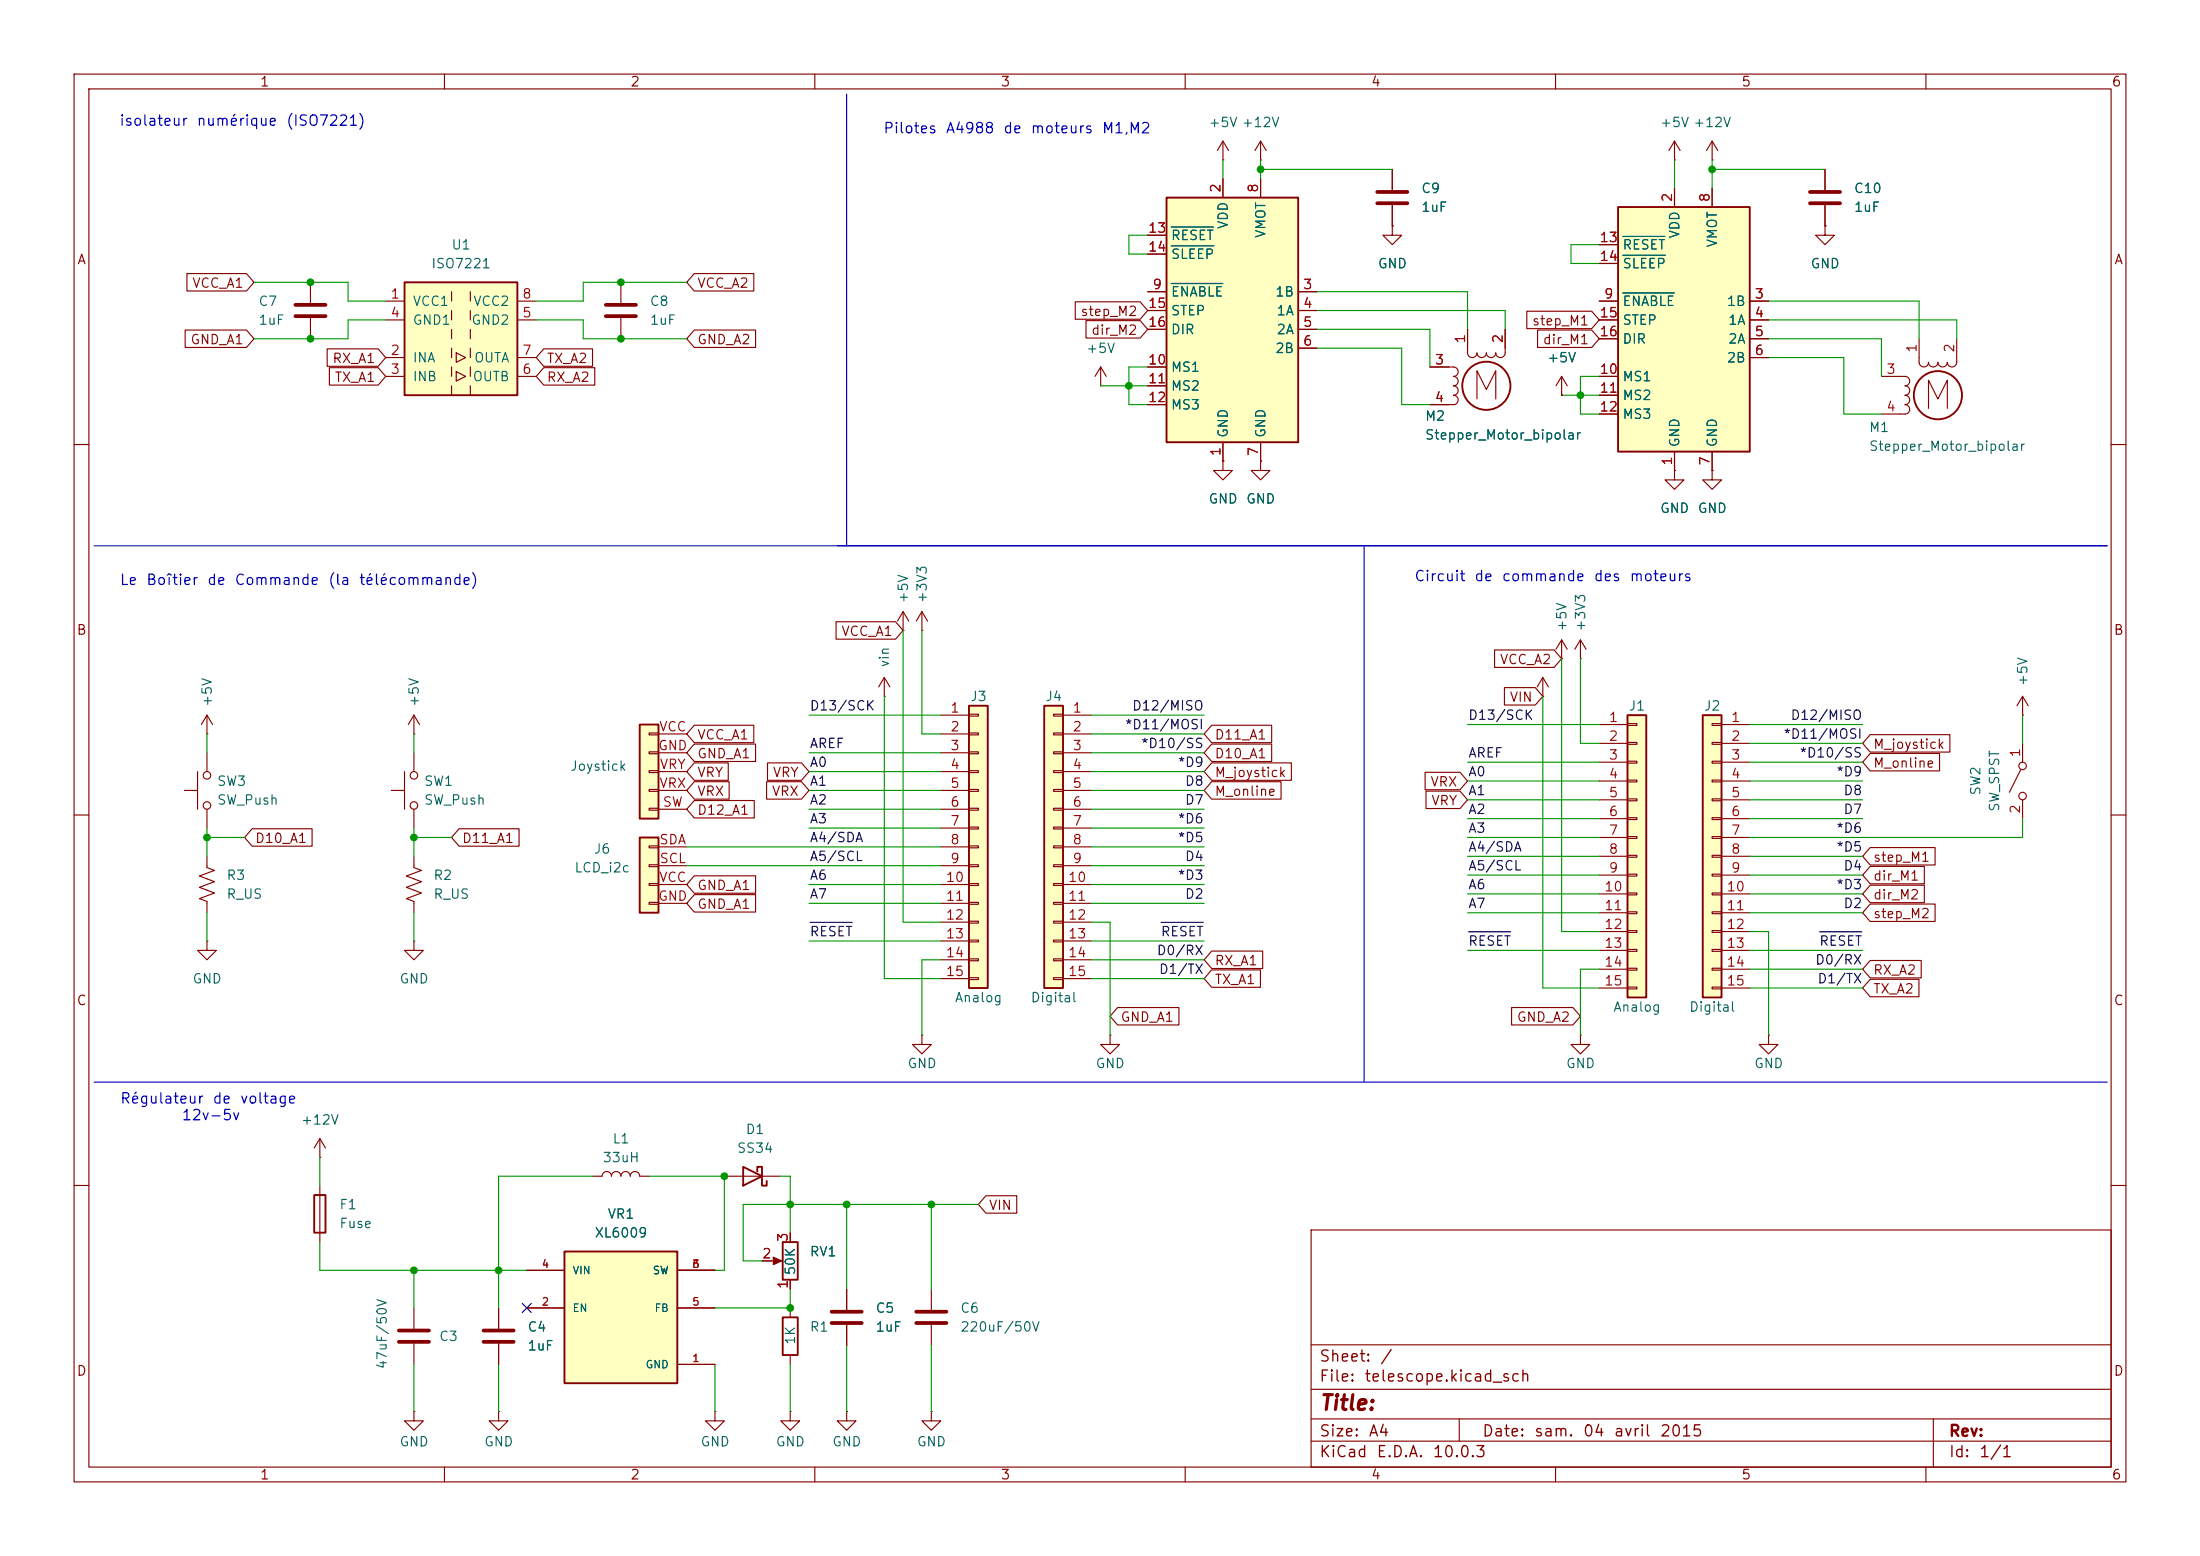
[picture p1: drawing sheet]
<svg xmlns="http://www.w3.org/2000/svg" width="297mm" height="210mm" viewBox="0 0 297 210" stroke-linecap="round" stroke-linejoin="round" font-family="sans-serif">
<g fill="none" stroke="#840000" stroke-width=".15">
<path d="M10 10h277v190h-277zM12 12h273v186h-273zM60 10v2M110 10v2M160 10v2M170.2 19.1l-.8 1.2M170.2 19.1l.7 1.2M170.2 19.1v2.5M210 10v2M260 10v2M170.2 21.6h.1M193 49.5h3.2a.64 .64 0 0 1 .7 .7 .64 .64 0 0 1-.7 .6 .63 .63 0 0 1 .7 .6 .63 .63 0 0 1-.7 .7 .63 .63 0 0 1 .7 .6 .63 .63 0 0 1-.7 .6"/>
<path d="M196.2 53.3a.64 .64 0 0 1 .7 .7 .64 .64 0 0 1-.7 .6h-3.2M198.1 44.5v3.1a.64 .64 0 0 0 .7 .7 .64 .64 0 0 0 .6-.7 .64 .64 0 0 0 .6 .7 .64 .64 0 0 0 .7-.7 .64 .64 0 0 0 .6 .7 .64 .64 0 0 0 .6-.7 .64 .64 0 0 0 .7 .7 .64 .64 0 0 0 .6-.7v-3.1M199.4 53.8v-3.8l1.3 2.6 1.2-2.6v3.8M10 60h2M285 60h2M10 110h2M55.9 115.6v1.5l1 .4-2 .7 2 .8-2 .8 2 .7-2 .8 1 .4v1.5M285 110h2M55.9 127v1.3h1.2l-1.2 1.2-1.3-1.2h1.3M55.9 127h.1M10 160h2M177 166h108v32h-108z"/>
<path d="M285 160h2M60 198v2M110 198v2M160 198v2M177 194.5h108M177 191.5h108M177 187.5h108M177 181.5h108M197 191.5v3M210 198v2M260 198v2M261 191.5v6.5"/>
</g>
<circle cx="200.7" cy="52.1" r="3.3" fill="none" stroke="#840000" stroke-width=".25"/>
<path d="M54.6 38.1h15.2v15.2h-15.2z" fill="#ffffc2"/>
<path d="M54.6 38.1h15.2v15.2h-15.2z" fill="none" stroke="#840000" stroke-width=".25"/>
<g fill="none" stroke="#840000" stroke-width=".15">
<path d="M41.9 38.1v2.8M61 39.4v1.2M63.5 39.4v1.2M83.8 38.1v2.8M41.9 42.9v2.8M52.1 40.6h2.5M52.1 48.3h2.5M52.1 50.8h2.5M52.1 43.2h2.5M61 41.9v1.3M61 44.5v1.2M61 47v1.3"/>
<path d="M61 49.5v1.3M61 52.1v1.2M61.6 47.6l1.3 .7-1.3 .6zM61.6 50.2l1.3 .6-1.3 .6zM63.5 41.9v1.3M63.5 44.5v1.2M63.5 47v1.3M63.5 49.5v1.3M63.5 52.1v1.2M69.8 40.6h2.6M69.8 48.3h2.6M69.8 50.8h2.6"/>
<path d="M69.8 43.2h2.6M83.8 42.9v2.8M148.6 52.1h.1M148.6 49.5l-.8 1.3M148.6 49.5l.8 1.3M148.6 49.5v2.6M165.1 62.2v1.3h1.3l-1.3 1.3-1.3-1.3h1.3M165.1 62.2h.1M170.2 62.2v1.3h1.2l-1.2 1.3-1.3-1.3h1.3M170.2 62.2h.1"/>
</g>
<path d="M39.9 41.1h4M39.9 42.7h4M81.8 41.1h4.1M81.8 42.7h4.1" fill="none" stroke="#840000" stroke-width=".51"/>
<path d="M86.4 97.8h2.5v12.7h-2.5z" fill="#ffffc2"/>
<path d="M86.4 97.8h2.5v12.7h-2.5z" fill="none" stroke="#840000" stroke-width=".25"/>
<path d="M87.6 98.9h1.3v.3h-1.3zM88.9 99.1h3.8M87.6 101.5h1.3v.2h-1.3zM87.6 104h1.3v.3h-1.3zM87.6 106.6h1.3v.2h-1.3zM87.6 109.1h1.3v.2h-1.3zM88.9 101.6h3.8M88.9 109.2h3.8M88.9 106.7h3.8M88.9 104.1h3.8" fill="none" stroke="#840000" stroke-width=".15"/>
<path d="M157.5 26.7h17.8v33h-17.8z" fill="#ffffc2"/>
<path d="M157.5 26.7h17.8v33h-17.8z" fill="none" stroke="#840000" stroke-width=".25"/>
<g fill="none" stroke="#840000" stroke-width=".15">
<path d="M154.9 39.4h2.6M154.9 31.8h2.6M154.9 34.3h2.6M165.1 24.1v2.6M170.2 24.1v2.6M175.3 39.4h2.5M154.9 41.9h2.6M154.9 44.5h2.6M154.9 49.5h2.6M154.9 52.1h2.6M154.9 54.6h2.6M165.1 59.7v2.5"/>
<path d="M170.2 59.7v2.5M175.3 41.9h2.5M175.3 44.5h2.5M175.3 47h2.5"/>
</g>
<path d="M158.1 38.3h7M158.1 30.6h5.7M158.1 33.2h5.8" fill="none" stroke="#006464" stroke-width=".15"/>
<path d="M86.4 113h2.5v10.2h-2.5z" fill="#ffffc2"/>
<path d="M86.4 113h2.5v10.2h-2.5z" fill="none" stroke="#840000" stroke-width=".25"/>
<path d="M87.6 114.2h1.3v.2h-1.3zM87.6 116.7h1.3v.3h-1.3zM87.6 119.3h1.3v.2h-1.3zM88.9 116.8h3.8M88.9 114.3h3.8M88.9 119.4h3.8M87.6 121.8h1.3v.2h-1.3zM88.9 121.9h3.8" fill="none" stroke="#840000" stroke-width=".15"/>
<path d="M229.9 96.5h2.5v38.1h-2.5z" fill="#ffffc2"/>
<path d="M229.9 96.5h2.5v38.1h-2.5z" fill="none" stroke="#840000" stroke-width=".25"/>
<g fill="none" stroke="#840000" stroke-width=".15">
<path d="M213.4 88.9h.1M213.4 86.4l-.8 1.2M213.4 86.4l.7 1.2M213.4 86.4v2.5M231.1 97.7h1.3v.2h-1.3zM232.4 97.8h3.8M52.8 106.7h1.8M54.6 104.1v5.1M55.9 101.6v2.5M55.9 109.2v2.6M231.1 100.2h1.3v.3h-1.3zM231.1 102.7h1.3v.3h-1.3z"/>
<path d="M231.1 105.3h1.3v.2h-1.3zM231.1 107.8h1.3v.3h-1.3zM231.1 110.4h1.3v.2h-1.3zM231.1 112.9h1.3v.3h-1.3zM231.1 115.4h1.3v.3h-1.3zM231.1 118h1.3v.2h-1.3zM232.4 100.3h3.8M232.4 102.9h3.8M232.4 105.4h3.8M232.4 108h3.8M232.4 110.5h3.8M232.4 113h3.8"/>
<path d="M232.4 115.6h3.8M232.4 118.1h3.8M149.9 139.7v1.3h1.2l-1.2 1.2-1.3-1.2h1.3M149.9 139.7h.1M231.1 120.5h1.3v.3h-1.3zM231.1 123.1h1.3v.2h-1.3zM231.1 125.6h1.3v.3h-1.3zM231.1 128.1h1.3v.3h-1.3zM231.1 130.7h1.3v.2h-1.3zM231.1 133.2h1.3v.3h-1.3zM232.4 120.7h3.8M232.4 123.2h3.8"/>
<path d="M232.4 125.7h3.8M232.4 128.3h3.8M232.4 130.8h3.8M232.4 133.4h3.8"/>
<circle cx="55.9" cy="108.7" r=".51"/>
<circle cx="55.9" cy="104.6" r=".51"/>
</g>
<path d="M141 95.3h2.5v38.1h-2.5z" fill="#ffffc2"/>
<path d="M141 95.3h2.5v38.1h-2.5z" fill="none" stroke="#840000" stroke-width=".25"/>
<g fill="none" stroke="#840000" stroke-width=".15">
<path d="M142.2 96.4h1.3v.2h-1.3zM142.2 98.9h1.3v.3h-1.3zM143.5 96.5h3.8M143.5 99.1h3.8M142.2 101.5h1.3v.2h-1.3zM142.2 104h1.3v.3h-1.3zM142.2 106.6h1.3v.2h-1.3zM142.2 109.1h1.3v.2h-1.3zM142.2 111.6h1.3v.3h-1.3zM142.2 114.2h1.3v.2h-1.3zM142.2 116.7h1.3v.3h-1.3zM142.2 119.3h1.3v.2h-1.3z"/>
<path d="M143.5 101.6h3.8M143.5 104.1h3.8M143.5 106.7h3.8M143.5 109.2h3.8M143.5 111.8h3.8M143.5 114.3h3.8M143.5 116.8h3.8M143.5 119.4h3.8M142.2 121.8h1.3v.2h-1.3zM142.2 124.3h1.3v.3h-1.3zM142.2 126.9h1.3v.2h-1.3zM142.2 129.4h1.3v.3h-1.3z"/>
<path d="M142.2 132h1.3v.2h-1.3zM143.5 121.9h3.8M143.5 124.5h3.8M143.5 127h3.8M143.5 129.5h3.8M143.5 132.1h3.8"/>
</g>
<path d="M130.8 95.3h2.5v38.1h-2.5z" fill="#ffffc2"/>
<path d="M130.8 95.3h2.5v38.1h-2.5zM105.7 167.6h2v5.1h-2zM105.7 177.8h2v5.1h-2z" fill="none" stroke="#840000" stroke-width=".25"/>
<g fill="none" stroke="#840000" stroke-width=".15">
<path d="M119.4 94h.1M119.4 91.4l-.8 1.3M119.4 91.4l.7 1.3M119.4 91.4v2.6M121.9 85.1h.1M121.9 82.6l-.7 1.2M121.9 82.6l.8 1.2M121.9 82.6v2.5M124.5 85.1h.1M124.5 82.6l-.8 1.2M124.5 82.6l.7 1.2M124.5 82.6v2.5"/>
<path d="M127 96.5h3.8M127 99.1h3.8M130.8 96.4h1.3v.2h-1.3zM130.8 98.9h1.3v.3h-1.3zM273 96.5h.1M273 94l-.7 1.3M273 94l.8 1.3M273 94v2.5M24.9 106.7h1.8M26.7 104.1v5.1M27.9 101.6v2.5M27.9 109.2v2.6"/>
<path d="M127 101.6h3.8M127 104.1h3.8M127 106.7h3.8M127 109.2h3.8M127 111.8h3.8M127 114.3h3.8M127 116.8h3.8M127 119.4h3.8M130.8 101.5h1.3v.2h-1.3zM130.8 104h1.3v.3h-1.3zM130.8 106.6h1.3v.2h-1.3zM130.8 109.1h1.3v.2h-1.3z"/>
<path d="M130.8 111.6h1.3v.3h-1.3zM130.8 114.2h1.3v.2h-1.3zM130.8 116.7h1.3v.3h-1.3zM130.8 119.3h1.3v.2h-1.3zM272.8 103.9l-1.5 3M273 100.3v2.6M273 108v2.5M124.5 139.7v1.3h1.2l-1.2 1.2-1.3-1.2h1.3M124.5 139.7h.1M127 121.9h3.8M127 124.5h3.8M127 127h3.8"/>
<path d="M127 129.5h3.8M127 132.1h3.8M130.8 121.8h1.3v.2h-1.3zM130.8 124.3h1.3v.3h-1.3zM130.8 126.9h1.3v.2h-1.3zM130.8 129.4h1.3v.3h-1.3zM130.8 132h1.3v.2h-1.3zM213.4 139.7v1.3h1.2l-1.2 1.2-1.3-1.2h1.3M213.4 139.7h.1M102.9 170.2h2.3M106.7 166.4v1.2M106.7 172.7v1.3"/>
<path d="M106.7 176.5v1.3M114.3 174v2.8M114.3 178.8v2.8M125.7 174v2.8M125.7 178.8v2.8M106.7 182.9v1.3M114.3 190.5v1.3h1.3l-1.3 1.2-1.3-1.2h1.3M114.3 190.5h.1M125.7 190.5v1.3h1.3l-1.3 1.2-1.2-1.2h1.2M125.7 190.5h.1"/>
<circle cx="27.9" cy="108.7" r=".51"/>
<circle cx="27.9" cy="104.6" r=".51"/>
<circle cx="273" cy="103.4" r=".51"/>
<circle cx="273" cy="107.4" r=".51"/>
</g>
<path d="M104.4 169.7l1.1 .5-1.1 .5z" fill="#840000" stroke="#840000" stroke-width=".15"/>
<path d="M112.3 177h4M112.3 178.6h4M123.7 177h4.1M123.7 178.6h4.1" fill="none" stroke="#840000" stroke-width=".51"/>
<path d="M219.7 96.5h2.5v38.1h-2.5z" fill="#ffffc2"/>
<path d="M219.7 96.5h2.5v38.1h-2.5zM42.4 161.3h1.5v5.1h-1.5z" fill="none" stroke="#840000" stroke-width=".25"/>
<g fill="none" stroke="#840000" stroke-width=".15">
<path d="M210.8 53.3h.1M210.8 50.8v2.5M210.8 50.8l-.7 1.3M210.8 50.8l.8 1.3M226.1 63.5v1.3h1.2l-1.2 1.2-1.3-1.2h1.3M226.1 63.5h.1M231.1 63.5v1.3h1.3l-1.3 1.2-1.2-1.2h1.2M231.1 63.5h.1M208.3 94h.1M208.3 91.4l-.8 1.3M208.3 91.4l.7 1.3M208.3 91.4v2.6"/>
<path d="M210.8 88.9h.1M210.8 86.4l-.7 1.2M210.8 86.4l.8 1.2M210.8 86.4v2.5M215.9 97.8h3.8M219.7 97.7h1.3v.2h-1.3zM215.9 100.3h3.8M215.9 102.9h3.8M215.9 105.4h3.8M215.9 108h3.8M215.9 110.5h3.8M215.9 113h3.8"/>
<path d="M215.9 115.6h3.8M215.9 118.1h3.8M219.7 100.2h1.3v.3h-1.3zM219.7 102.7h1.3v.3h-1.3zM219.7 105.3h1.3v.2h-1.3zM219.7 107.8h1.3v.3h-1.3zM219.7 110.4h1.3v.2h-1.3zM219.7 112.9h1.3v.3h-1.3zM219.7 115.4h1.3v.3h-1.3zM219.7 118h1.3v.2h-1.3zM215.9 120.7h3.8M215.9 123.2h3.8"/>
<path d="M215.9 125.7h3.8M215.9 128.3h3.8M215.9 130.8h3.8M215.9 133.4h3.8M219.7 120.5h1.3v.3h-1.3zM219.7 123.1h1.3v.2h-1.3zM219.7 125.6h1.3v.3h-1.3zM219.7 128.1h1.3v.3h-1.3zM219.7 130.7h1.3v.2h-1.3zM219.7 133.2h1.3v.3h-1.3zM43.2 156.2h.1M43.2 153.7v2.5"/>
<path d="M43.2 153.7l-.8 1.2M43.2 153.7l.7 1.2M80 158.8h1.3a.64 .64 0 0 1 .6-.7 .64 .64 0 0 1 .6 .7 .64 .64 0 0 1 .7-.7 .64 .64 0 0 1 .6 .7 .64 .64 0 0 1 .7-.7 .64 .64 0 0 1 .6 .7 .64 .64 0 0 1 .6-.7 .64 .64 0 0 1 .7 .7h1.2M43.2 160v7.6M106.7 190.5v1.3h1.2l-1.2 1.2-1.3-1.2h1.3M106.7 190.5h.1"/>
</g>
<path d="M76.2 168.9h15.2v17.8h-15.2z" fill="#ffffc2"/>
<g fill="none" stroke="#840000" stroke-width=".25">
<path d="M100.3 157.5l2.6 1.3-2.6 1.2zM102.2 158.1v-.6h.7v2.5h.6v-.6M76.2 168.9h15.2v17.8h-15.2z"/>
<circle cx="261.6" cy="53.3" r="3.3"/>
</g>
<g fill="none" stroke="#840000" stroke-width=".15">
<path d="M226.1 19.1l-.8 1.2M226.1 19.1l.7 1.2M226.1 19.1v2.5M231.1 19.1l-.7 1.2M231.1 19.1l.8 1.2M231.1 19.1v2.5M188 30.5v1.3h1.2l-1.2 1.2-1.3-1.2h1.3M188 30.5h.1M188 22.9v2.8M188 27.7v2.8M226.1 21.6h.1M231.1 21.6h.1"/>
<path d="M246.4 30.5v1.3h1.2l-1.2 1.2-1.3-1.2h1.3M246.4 30.5h.1M246.4 22.9v2.8M246.4 27.7v2.8M254 50.8h3.2a.64 .64 0 0 1 .6 .6 .64 .64 0 0 1-.6 .7 .63 .63 0 0 1 .6 .6 .63 .63 0 0 1-.6 .6M257.2 53.3a.64 .64 0 0 1 .6 .7 .64 .64 0 0 1-.6 .6 .63 .63 0 0 1 .6 .7 .63 .63 0 0 1-.6 .6h-3.2M259.1 45.7v3.2a.64 .64 0 0 0 .6 .6 .64 .64 0 0 0 .6-.6 .64 .64 0 0 0 .7 .6 .64 .64 0 0 0 .6-.6 .64 .64 0 0 0 .7 .6 .64 .64 0 0 0 .6-.6 .64 .64 0 0 0 .6 .6 .64 .64 0 0 0 .7-.6v-3.2M260.3 55.1v-3.8l1.3 2.5 1.3-2.5v3.8M238.8 139.7v1.3h1.2l-1.2 1.2-1.3-1.2h1.3M238.8 139.7h.1M97.8 158.8h7.6M55.9 176.5v2.8"/>
<path d="M67.3 176.5v2.8M71.1 176.5h5.1M71.1 171.5h5.1M91.4 176.5h5.1M91.4 171.5h5.1M55.9 190.5v1.3h1.2l-1.2 1.2-1.3-1.2h1.3M55.9 190.5h.1M55.9 181.4v2.8M67.3 190.5v1.3h1.3l-1.3 1.2-1.3-1.2h1.3M67.3 190.5h.1M67.3 181.4v2.8M91.4 184.2h5.1"/>
<path d="M96.5 190.5v1.3h1.3l-1.3 1.2-1.3-1.2h1.3M96.5 190.5h.1"/>
</g>
<path d="M185.9 25.9h4.1M185.9 27.4h4.1M244.3 25.9h4.1M244.3 27.4h4.1M53.8 179.6h4.1M65.3 179.6h4M53.8 181.1h4.1M65.3 181.1h4" fill="none" stroke="#840000" stroke-width=".51"/>
<path d="M218.4 27.9h17.8v33.1h-17.8z" fill="#ffffc2"/>
<path d="M218.4 27.9h17.8v33.1h-17.8z" fill="none" stroke="#840000" stroke-width=".25"/>
<g fill="none" stroke="#840000" stroke-width=".15">
<path d="M165.1 19.1l-.8 1.2M165.1 19.1l.8 1.2M165.1 19.1v2.5M25.2 36.9h8.1l1 1.2-1 1.2h-8.1zM93.7 36.9h8.1v2.4h-8.1l-1-1.2zM154.9 39.4h2.6M154.9 31.8h2.6M154.9 34.3h2.6M165.1 21.6h.1M165.1 24.1v2.6M170.2 24.1v2.6M175.3 39.4h2.5"/>
<path d="M188 30.5h.1M188 22.9v2.8M188 27.7v2.8M215.9 33h2.5M215.9 35.6h2.5M226.1 25.4v2.5M231.1 25.4v2.5M246.4 30.5h.1M246.4 22.9v2.8M246.4 27.7v2.8M25 44.5h8.3l1 1.2-1 1.2h-8.3zM44.2 47.1h6.9l1 1.2-1 1.1h-6.9z"/>
<path d="M44.5 49.6h6.6l1 1.2-1 1.2h-6.6zM73.4 47.1h6.6v2.3h-6.6l-1-1.1zM73.4 49.6h6.9v2.4h-6.9l-1-1.2zM93.7 44.5h8.3v2.4h-8.3l-1-1.2zM145.2 40.7h8.7l1 1.2-1 1.2h-8.7zM146.6 43.3h7.3l1 1.2-1 1.1h-7.3zM154.9 49.5h2.6M154.9 54.6h2.6M154.9 41.9h2.6M154.9 44.5h2.6M154.9 52.1h2.6M165.1 59.7v2.5"/>
<path d="M170.2 59.7v2.5M175.3 41.9h2.5M175.3 44.5h2.5M175.3 47h2.5M193 49.5h2.6M193 54.6h2.6M198.1 44.5v2.5M203.2 44.5v2.5M206.1 42h8.8l1 1.2-1 1.2h-8.8zM207.6 44.5h7.3l1 1.2-1 1.2h-7.3zM210.8 53.3h.1M215.9 40.6h2.5"/>
<path d="M215.9 43.2h2.5M215.9 45.7h2.5M215.9 50.8h2.5M215.9 53.3h2.5M215.9 55.9h2.5M236.2 40.6h2.6M236.2 43.2h2.6M236.2 45.7h2.6M236.2 48.3h2.6M165.1 62.2h.1M170.2 62.2h.1M226.1 63.5h.1"/>
<path d="M226.1 61v2.5M231.1 63.5h.1M231.1 61v2.5M27.9 99.1h.1M27.9 96.5v2.6M27.9 96.5l-.7 1.3M27.9 96.5l.8 1.3M55.9 99.1h.1M55.9 96.5l-.8 1.3M55.9 96.5l.7 1.3M55.9 96.5v2.6M93.7 97.9h8.1v2.3h-8.1l-1-1.1z"/>
<path d="M112.9 83.9h8l1 1.2-1 1.2h-8zM163.6 97.9h8.1v2.3h-8.1l-1-1.1zM201.8 87.7h8l1 1.2-1 1.2h-8zM203.1 92.8h4.2l1 1.2-1 1.2h-4.2zM252.5 99.2h10.7v2.3h-10.7l-1-1.2zM27.9 115.6v1.5l1.1 .4-2.1 .7 2.1 .8-2.1 .8 2.1 .7-2.1 .8 1 .4v1.5M34 111.9h8.1v2.3h-8.1l-1-1.2zM62 111.9h8.1v2.3h-8.1l-1-1.2zM93.7 105.5h4.7v2.4h-4.7l-1-1.2zM93.7 103h4.6v2.3h-4.6l-1-1.2zM93.7 108h8.1v2.4h-8.1l-1-1.2zM93.7 100.4h8.3v2.4h-8.3l-1-1.2z"/>
<path d="M93.7 118.2h8.3v2.4h-8.3l-1-1.2zM103.5 105.5h4.7l1 1.2-1 1.2h-4.7zM103.6 103h4.6l1 1.1-1 1.2h-4.6zM163.6 103h10.7v2.3h-10.7l-1-1.2zM163.6 105.5h9.3v2.4h-9.3l-1-1.2zM163.6 100.4h8.1v2.4h-8.1l-1-1.2zM192.4 104.2h4.7l1 1.2-1 1.2h-4.7zM192.5 106.8h4.6l1 1.2-1 1.1h-4.6zM252.5 116.9h7.3v2.4h-7.3l-1-1.2zM252.5 114.4h8.7v2.3h-8.7l-1-1.1zM252.5 119.5h7.3v2.3h-7.3l-1-1.1zM252.5 101.7h9.3v2.3h-9.3l-1-1.1z"/>
<path d="M27.9 127v1.3h1.3l-1.3 1.2-1.2-1.2h1.2M27.9 127h.1M93.7 120.7h8.3v2.4h-8.3l-1-1.2zM150.9 136h8.3v2.3h-8.3l-1-1.1zM163.6 128.4h6.9v2.3h-6.9l-1-1.2zM163.6 130.9h6.6v2.4h-6.6l-1-1.2zM204.1 136h8.2l1.1 1.2-1.1 1.1h-8.2zM252.5 132.2h6.6v2.3h-6.6l-1-1.1zM252.5 129.6h6.9v2.4h-6.9l-1-1.2zM252.5 122h8.7v2.4h-8.7l-1-1.2zM67.3 176.5v2.8M71.1 176.5h5.1"/>
<path d="M71.1 171.5h5.1M91.4 176.5h5.1M91.4 171.5h5.1M102.9 170.2h1.2M106.7 166.4v1.2M106.7 172.7v1.3M114.3 174v2.8M114.3 178.8v2.8M133.1 161.4h4.2v2.3h-4.2l-1-1.1zM67.3 181.4v2.8M91.4 184.2h5.1"/>
</g>
<path d="M158.1 38.3h7M158.1 30.6h5.7M158.1 33.2h5.8M219.1 39.5h6.9M219.1 31.9h5.7M219.1 34.5h5.7" fill="none" stroke="#006464" stroke-width=".15"/>
<path d="M109.3 124.5h5.7M156.7 124.5h5.7M198.2 125.8h5.7M245.6 125.8h5.7" fill="none" stroke="#0f0f0f" stroke-width=".15"/>
<path d="M114.3 12.7v61M12.7 73.7h271.8M184.1 73.7v72.4M12.7 146.1h271.8" fill="none" stroke="#0000c2" stroke-width=".15"/>
<g fill="none" stroke="#009600" stroke-width=".15">
<path d="M34.3 38.1h12.7v2.5h5.1M92.7 38.1h-14v2.5h-6.3M154.9 31.8h-2.5v2.5h2.5M165.1 21.6v2.5M170.2 22.9h17.8M170.2 21.6v2.5M177.8 39.4h20.3v5.1M215.9 33h-3.8v2.6h3.8M226.1 21.6v3.8M231.1 22.9h15.3M231.1 21.6v3.8M52.1 43.2h-5.1v2.5h-12.7"/>
<path d="M72.4 43.2h6.3v2.5h14M148.6 52.1h6.3M154.9 49.5h-2.5v5.1h2.5M177.8 41.9h25.4v2.6M177.8 44.5h15.2v5M177.8 47h11.4v7.6h3.8M210.8 53.3h5.1M215.9 50.8h-2.5v5.1h2.5M238.8 40.6h20.3v5.1M238.8 43.2h25.4v2.5M238.8 48.3h10.1v7.6h5.1M238.8 45.7h15.2v5.1"/>
<path d="M27.9 99.1v2.5M55.9 99.1v2.5M109.2 96.5h17.8M119.4 94v38.1h7.6M121.9 85.1v39.4h5.1M124.5 85.1v14h2.5M147.3 96.5h15.3M147.3 99.1h15.3M198.1 97.8h17.8M208.3 94v39.4h7.6M210.8 88.9v36.8h5.1M213.4 88.9v11.4h2.5"/>
<path d="M236.2 97.8h15.3M273 96.5v3.8M27.9 113h5.1M27.9 111.8v3.8M55.9 113h5.1M55.9 111.8v3.8M92.7 116.8h34.3M92.7 114.3h34.3M109.2 111.8h17.8M109.2 119.4h17.8M109.2 101.6h17.8M109.2 109.2h17.8"/>
<path d="M109.2 104.1h17.8M109.2 106.7h17.8M147.3 116.8h15.3M147.3 114.3h15.3M147.3 111.8h15.3M147.3 119.4h15.3M147.3 101.6h15.3M147.3 109.2h15.3M147.3 104.1h15.3M147.3 106.7h15.3M198.1 102.9h17.8M198.1 110.5h17.8"/>
<path d="M198.1 113h17.8M198.1 105.4h17.8M198.1 108h17.8M198.1 115.6h17.8M198.1 118.1h17.8M236.2 102.9h15.3M236.2 100.3h15.3M236.2 110.5h15.3M236.2 105.4h15.3M236.2 108h15.3M236.2 115.6h15.3M236.2 118.1h15.3"/>
<path d="M273 110.5v2.5h-36.8M27.9 123.2v3.8M55.9 123.2v3.8M109.2 121.9h17.8M109.2 127h17.8M127 129.5h-2.5v10.2M147.3 124.5h2.6v15.2M147.3 121.9h15.3M147.3 127h15.3M147.3 129.5h15.3M147.3 132.1h15.3M198.1 120.7h17.8"/>
<path d="M198.1 123.2h17.8M198.1 128.3h17.8M215.9 130.8h-2.5v8.9M236.2 120.7h15.3M236.2 123.2h15.3M236.2 125.7h2.6v14M236.2 133.4h15.3M236.2 128.3h15.3M236.2 130.8h15.3M43.2 156.2v3.8M80 158.8h-12.7v17.7M87.6 158.8h10.2v12.7h-1.3"/>
<path d="M105.4 158.8h1.3v7.6M43.2 167.6v3.9h27.9M55.9 171.5v5M106.7 174v2.5h-10.2M114.3 162.6v11.4M125.7 162.6v11.4M132.1 162.6h-31.8v7.6h2.6M55.9 184.2v6.3M67.3 184.2v6.3M96.5 184.2v6.3M106.7 184.2v6.3M114.3 181.6v8.9"/>
<path d="M125.7 181.6v8.9"/>
</g>
<path d="M70.5 175.9l1.2 1.2M71.7 175.9l-1.2 1.2" fill="none" stroke="#000084" stroke-width=".15"/>
<g fill="#009600" stroke="#009600" stroke-width=".14">
<circle cx="152.4" cy="52.1" r=".46"/>
<circle cx="170.2" cy="22.9" r=".46"/>
<circle cx="231.1" cy="22.9" r=".46"/>
<circle cx="213.4" cy="53.3" r=".46"/>
<circle cx="67.3" cy="171.5" r=".46"/>
<circle cx="97.8" cy="158.8" r=".46"/>
<circle cx="55.9" cy="171.5" r=".46"/>
<circle cx="114.3" cy="162.6" r=".46"/>
<circle cx="106.7" cy="176.5" r=".46"/>
<circle cx="125.7" cy="162.6" r=".46"/>
<circle cx="106.7" cy="162.6" r=".46"/>
<circle cx="83.8" cy="38.1" r=".46"/>
<circle cx="83.8" cy="45.7" r=".46"/>
<circle cx="41.9" cy="38.1" r=".46"/>
<circle cx="41.9" cy="45.7" r=".46"/>
<circle cx="55.9" cy="113" r=".46"/>
<circle cx="27.9" cy="113" r=".46"/>
</g>
<text font-size="2" fill="#840000" x="178" y="190.8">Title:</text>
<g font-size="1.5" fill="#840000">
<text x="178" y="184.2">Sheet:</text>
<text x="186.2" y="184.2">/</text>
<text x="178" y="186.9">File:</text>
<text x="184.1" y="186.9">telescope.kicad_sch</text>
<text x="178" y="197.1">KiCad</text>
<text x="178" y="194.3">Size:</text>
<text x="184.7" y="194.3">A4</text>
<text x="185.7" y="197.1">E.D.A.</text>
<text x="193.3" y="197.1">10.0.3</text>
<text x="200" y="194.3">Date:</text>
<text x="207" y="194.3">sam.</text>
<text x="213.6" y="194.3">04</text>
<text x="217.8" y="194.3">avril</text>
<text x="224" y="194.3">2015</text>
<text x="263" y="194.3">Rev:</text>
<text x="263" y="197.1">Id:</text>
<text x="267.1" y="197.1">1/1</text>
</g>
<g font-size="1.4" fill="#0000c2">
<text x="16" y="17.3">isolateur</text>
<text x="26.4" y="17.3">numérique</text>
<text x="38.5" y="17.3">(ISO7221)</text>
<text x="119.2" y="18.3">Pilotes</text>
<text x="127.6" y="18.3">A4988</text>
<text x="135.3" y="18.3">de</text>
<text x="139" y="18.3">moteurs</text>
<text x="148.7" y="18.3">M1,M2</text>
<text x="16.1" y="79.3">Le</text>
<text x="19.6" y="79.3">Boîtier</text>
<text x="27.9" y="79.3">de</text>
<text x="31.6" y="79.3">Commande</text>
<text x="44.2" y="79.3">(la</text>
<text x="48.4" y="79.3">télécommande)</text>
<text x="190.8" y="78.8">Circuit</text>
<text x="198.9" y="78.8">de</text>
<text x="202.6" y="78.8">commande</text>
<text x="215.1" y="78.8">des</text>
<text x="219.9" y="78.8">moteurs</text>
<text x="16.1" y="149.3">Régulateur</text>
<text x="28.6" y="149.3">de</text>
<text x="32.3" y="149.3">voltage</text>
<text x="24.4" y="151.5">12v-5v</text>
</g>
<g font-size="1.3" fill="#840000">
<text x="35" y="12">1</text>
<text x="85" y="12">2</text>
<text x="135" y="12">3</text>
<text x="185" y="12">4</text>
<text x="235" y="12">5</text>
<text x="285" y="12">6</text>
<text x="10.3" y="36">A</text>
<text x="285.3" y="36">A</text>
<text x="25.9" y="39.2">VCC_A1</text>
<text x="94" y="39.2">VCC_A2</text>
<text x="25.6" y="46.8">GND_A1</text>
<text x="94" y="46.8">GND_A2</text>
<text x="145.8" y="43">step_M2</text>
<text x="147.2" y="45.5">dir_M2</text>
<text x="206.7" y="44.2">step_M1</text>
<text x="208.2" y="46.8">dir_M1</text>
<text x="44.8" y="49.3">RX_A1</text>
<text x="45.1" y="51.9">TX_A1</text>
<text x="73.7" y="49.3">TX_A2</text>
<text x="73.7" y="51.9">RX_A2</text>
<text x="10.3" y="86">B</text>
<text x="113.5" y="86.2">VCC_A1</text>
<text x="202.4" y="90">VCC_A2</text>
<text x="285.3" y="86">B</text>
<text x="203.7" y="95">VIN</text>
<text x="94" y="100.1">VCC_A1</text>
<text x="163.9" y="100.1">D11_A1</text>
<text x="252.8" y="101.4">M_joystick</text>
<text x="94" y="107.7">VRX</text>
<text x="94" y="105.2">VRY</text>
<text x="94" y="102.7">GND_A1</text>
<text x="104.1" y="107.7">VRX</text>
<text x="104.2" y="105.2">VRY</text>
<text x="163.9" y="105.2">M_joystick</text>
<text x="163.9" y="107.7">M_online</text>
<text x="163.9" y="102.7">D10_A1</text>
<text x="193" y="106.5">VRX</text>
<text x="252.8" y="103.9">M_online</text>
<text x="94" y="110.3">D12_A1</text>
<text x="193.1" y="109">VRY</text>
<text x="34.4" y="114.1">D10_A1</text>
<text x="62.3" y="114.1">D11_A1</text>
<text x="252.8" y="119.2">dir_M1</text>
<text x="252.8" y="116.6">step_M1</text>
<text x="94" y="120.4">GND_A1</text>
<text x="94" y="123">GND_A1</text>
<text x="252.8" y="124.3">step_M2</text>
<text x="252.8" y="121.7">dir_M2</text>
<text x="163.9" y="130.6">RX_A1</text>
<text x="252.8" y="131.9">RX_A2</text>
<text x="10.3" y="136">C</text>
<text x="163.9" y="133.1">TX_A1</text>
<text x="252.8" y="134.4">TX_A2</text>
<text x="285.3" y="136">C</text>
<text x="151.2" y="138.2">GND_A1</text>
<text x="204.7" y="138.2">GND_A2</text>
<text x="133.4" y="163.6">VIN</text>
<text x="10.3" y="186">D</text>
<text x="285.3" y="186">D</text>
<text x="35" y="200">1</text>
<text x="85" y="200">2</text>
<text x="135" y="200">3</text>
<text x="185" y="200">4</text>
<text x="235" y="200">5</text>
<text x="285" y="200">6</text>
</g>
<g font-size="1.3" fill="#006464">
<text x="163.1" y="17.5">+5V +12V</text>
<text x="224" y="17.5">+5V +12V</text>
<text x="191.8" y="26.4">C9</text>
<text x="191.8" y="28.9">1uF</text>
<text x="250.2" y="28.9">1uF</text>
<text x="250.2" y="26.4">C10</text>
<text x="60.9" y="34">U1</text>
<text x="158" y="32.7">RESET</text>
<text x="158" y="35.3">SLEEP</text>
<text x="166.1" y="31" transform="rotate(-90 166.1 31)">VDD</text>
<text x="171.2" y="32.2" transform="rotate(-90 171.2 32.2)">VMOT</text>
<text x="218.9" y="34">RESET</text>
<text x="227" y="32.3" transform="rotate(-90 227 32.3)">VDD</text>
<text x="232.1" y="33.5" transform="rotate(-90 232.1 33.5)">VMOT</text>
<text x="34.8" y="41.6">C7</text>
<text x="55.6" y="41.6">VCC1</text>
<text x="58.1" y="36.5">ISO7221</text>
<text x="63.8" y="41.6">VCC2</text>
<text x="87.6" y="41.6">C8</text>
<text x="158" y="40.3">ENABLE</text>
<text x="172.1" y="40.3">1B</text>
<text x="185.9" y="36.5">GND</text>
<text x="218.9" y="41.6">ENABLE</text>
<text x="218.9" y="36.5">SLEEP</text>
<text x="233" y="41.6">1B</text>
<text x="244.3" y="36.5">GND</text>
<text x="34.8" y="44.2">1uF</text>
<text x="55.6" y="44.2">GND1</text>
<text x="63.6" y="44.2">GND2</text>
<text x="87.6" y="44.2">1uF</text>
<text x="146.6" y="48">+5V</text>
<text x="158" y="42.9">STEP</text>
<text x="158" y="45.4">DIR</text>
<text x="172.1" y="48">2B</text>
<text x="172.3" y="42.9">1A</text>
<text x="172.3" y="45.4">2A</text>
<text x="218.9" y="44.2">STEP</text>
<text x="218.9" y="46.7">DIR</text>
<text x="233.2" y="44.2">1A</text>
<text x="233.2" y="46.7">2A</text>
<text x="55.6" y="49.2">INA</text>
<text x="55.6" y="51.8">INB</text>
<text x="63.7" y="51.8">OUTB</text>
<text x="63.9" y="49.2">OUTA</text>
<text x="158" y="50.5">MS1</text>
<text x="158" y="53">MS2</text>
<text x="208.8" y="49.2">+5V</text>
<text x="218.9" y="51.8">MS1</text>
<text x="233" y="49.2">2B</text>
<text x="158" y="55.6">MS3</text>
<text x="166.1" y="59.2" transform="rotate(-90 166.1 59.2)">GND</text>
<text x="171.2" y="59.2" transform="rotate(-90 171.2 59.2)">GND</text>
<text x="192.3" y="57.1">M2</text>
<text x="192.3" y="59.6">Stepper_Motor_bipolar</text>
<text x="218.9" y="54.3">MS2</text>
<text x="218.9" y="56.9">MS3</text>
<text x="252.2" y="58.6">M1</text>
<text x="227" y="60.5" transform="rotate(-90 227 60.5)">GND</text>
<text x="232.1" y="60.5" transform="rotate(-90 232.1 60.5)">GND</text>
<text x="252.2" y="61.2">Stepper_Motor_bipolar</text>
<text x="163.1" y="68.3">GND</text>
<text x="168.1" y="68.3">GND</text>
<text x="224" y="69.6">GND</text>
<text x="229.1" y="69.6">GND</text>
<text x="122.9" y="81.5" transform="rotate(-90 122.9 81.5)">+5V</text>
<text x="125.4" y="81.5" transform="rotate(-90 125.4 81.5)">+3V3</text>
<text x="211.8" y="85.3" transform="rotate(-90 211.8 85.3)">+5V</text>
<text x="214.3" y="85.3" transform="rotate(-90 214.3 85.3)">+3V3</text>
<text x="28.9" y="95.5" transform="rotate(-90 28.9 95.5)">+5V</text>
<text x="56.9" y="95.5" transform="rotate(-90 56.9 95.5)">+5V</text>
<text x="120.4" y="90.2" transform="rotate(-90 120.4 90.2)">vin</text>
<text x="130.9" y="95">J3</text>
<text x="141" y="95">J4</text>
<text x="274" y="92.7" transform="rotate(-90 274 92.7)">+5V</text>
<text x="219.8" y="96.2">J1</text>
<text x="229.9" y="96.2">J2</text>
<text x="29.2" y="106.4">SW3</text>
<text x="57.2" y="106.4">SW1</text>
<text x="76.9" y="104.3">Joystick</text>
<text x="267.7" y="107.4" transform="rotate(-90 267.7 107.4)">SW2</text>
<text x="29.2" y="108.9">SW_Push</text>
<text x="57.2" y="108.9">SW_Push</text>
<text x="270.2" y="109.7" transform="rotate(-90 270.2 109.7)">SW_SPST</text>
<text x="30.5" y="119.1">R3</text>
<text x="58.4" y="119.1">R2</text>
<text x="77.5" y="118.1">LCD_i2c</text>
<text x="80.1" y="115.5">J6</text>
<text x="30.5" y="121.6">R_US</text>
<text x="58.4" y="121.6">R_US</text>
<text x="25.9" y="133.1">GND</text>
<text x="53.8" y="133.1">GND</text>
<text x="128.8" y="135.6">Analog</text>
<text x="139.1" y="135.6">Digital</text>
<text x="217.7" y="136.9">Analog</text>
<text x="228" y="136.9">Digital</text>
<text x="122.4" y="144.5">GND</text>
<text x="147.8" y="144.5">GND</text>
<text x="211.3" y="144.5">GND</text>
<text x="236.7" y="144.5">GND</text>
<text x="40.5" y="152.1">+12V</text>
<text x="82.6" y="154.6">L1</text>
<text x="99.4" y="155.9">SS34</text>
<text x="100.6" y="153.4">D1</text>
<text x="81.3" y="157.2">33uH</text>
<text x="45.7" y="163.5">F1</text>
<text x="45.7" y="166.1">Fuse</text>
<text x="80.2" y="167.3">XL6009</text>
<text x="81.9" y="164.8">VR1</text>
<text x="107.7" y="172.2" transform="rotate(-90 107.7 172.2)">50K</text>
<text x="109.2" y="169.9">RV1</text>
<text x="118.1" y="177.5">C5</text>
<text x="129.5" y="177.5">C6</text>
<text x="52.5" y="184.9" transform="rotate(-90 52.5 184.9)">47uF/50V</text>
<text x="59.2" y="181.3">C3</text>
<text x="71.1" y="180">C4</text>
<text x="71.1" y="182.6">1uF</text>
<text x="107.7" y="181.6" transform="rotate(-90 107.7 181.6)">1K</text>
<text x="109.2" y="180">R1</text>
<text x="118.1" y="180">1uF</text>
<text x="129.5" y="180">220uF/50V</text>
<text x="53.8" y="195.5">GND</text>
<text x="65.3" y="195.5">GND</text>
<text x="94.5" y="195.5">GND</text>
<text x="104.6" y="195.5">GND</text>
<text x="112.3" y="195.5">GND</text>
<text x="123.7" y="195.5">GND</text>
</g>
<g font-size="1.3" fill="#a90000">
<text x="165.1" y="26.1" transform="rotate(-90 165.1 26.1)">2</text>
<text x="170.2" y="26.1" transform="rotate(-90 170.2 26.1)">8</text>
<text x="226" y="27.4" transform="rotate(-90 226 27.4)">2</text>
<text x="231.1" y="27.4" transform="rotate(-90 231.1 27.4)">8</text>
<text x="154.9" y="31.7">13</text>
<text x="154.9" y="34.3">14</text>
<text x="215.9" y="33">13</text>
<text x="215.9" y="35.5">14</text>
<text x="52.6" y="40.6">1</text>
<text x="70.4" y="40.6">8</text>
<text x="154.9" y="41.9">15</text>
<text x="155.5" y="39.3">9</text>
<text x="175.8" y="39.3">3</text>
<text x="175.8" y="41.9">4</text>
<text x="216.5" y="40.6">9</text>
<text x="236.8" y="40.6">3</text>
<text x="52.6" y="43.2">4</text>
<text x="70.4" y="43.2">5</text>
<text x="154.9" y="44.4">16</text>
<text x="175.8" y="44.4">5</text>
<text x="175.8" y="47">6</text>
<text x="198.1" y="46.4" transform="rotate(-90 198.1 46.4)">1</text>
<text x="203.2" y="46.4" transform="rotate(-90 203.2 46.4)">2</text>
<text x="215.9" y="43.2">15</text>
<text x="215.9" y="45.7">16</text>
<text x="236.8" y="43.2">4</text>
<text x="236.8" y="45.7">5</text>
<text x="259.1" y="47.7" transform="rotate(-90 259.1 47.7)">1</text>
<text x="264.1" y="47.7" transform="rotate(-90 264.1 47.7)">2</text>
<text x="52.6" y="48.2">2</text>
<text x="52.6" y="50.8">3</text>
<text x="70.4" y="50.8">6</text>
<text x="70.4" y="48.2">7</text>
<text x="154.9" y="49.5">10</text>
<text x="154.9" y="52">11</text>
<text x="193.6" y="49.5">3</text>
<text x="215.9" y="50.8">10</text>
<text x="215.9" y="53.3">11</text>
<text x="236.8" y="48.2">6</text>
<text x="254.6" y="50.8">3</text>
<text x="154.9" y="54.6">12</text>
<text x="193.6" y="54.6">4</text>
<text x="215.9" y="55.9">12</text>
<text x="254.6" y="55.9">4</text>
<text x="165.1" y="61.7" transform="rotate(-90 165.1 61.7)">1</text>
<text x="170.2" y="61.7" transform="rotate(-90 170.2 61.7)">7</text>
<text x="226" y="62.9" transform="rotate(-90 226 62.9)">1</text>
<text x="231.1" y="62.9" transform="rotate(-90 231.1 62.9)">7</text>
<text x="88.8" y="101.6">GND</text>
<text x="88.9" y="99">VCC</text>
<text x="128.2" y="96.5">1</text>
<text x="128.2" y="99">2</text>
<text x="128.2" y="101.6">3</text>
<text x="144.7" y="96.5">1</text>
<text x="144.7" y="99">2</text>
<text x="144.7" y="101.6">3</text>
<text x="217.1" y="97.8">1</text>
<text x="217.1" y="100.3">2</text>
<text x="233.6" y="97.8">1</text>
<text x="233.6" y="100.3">2</text>
<text x="88.9" y="106.7">VRX</text>
<text x="89" y="104.1">VRY</text>
<text x="128.2" y="104.1">4</text>
<text x="128.2" y="106.7">5</text>
<text x="144.7" y="104.1">4</text>
<text x="144.7" y="106.7">5</text>
<text x="217.1" y="102.8">3</text>
<text x="217.1" y="105.4">4</text>
<text x="217.1" y="107.9">5</text>
<text x="233.6" y="102.8">3</text>
<text x="233.6" y="105.4">4</text>
<text x="233.6" y="107.9">5</text>
<text x="273" y="102.3" transform="rotate(-90 273 102.3)">1</text>
<text x="89.4" y="109.2">SW</text>
<text x="128.2" y="109.2">6</text>
<text x="128.2" y="111.7">7</text>
<text x="144.7" y="109.2">6</text>
<text x="144.7" y="111.7">7</text>
<text x="217.1" y="110.5">6</text>
<text x="217.1" y="113">7</text>
<text x="233.6" y="110.5">6</text>
<text x="233.6" y="113">7</text>
<text x="273" y="109.9" transform="rotate(-90 273 109.9)">2</text>
<text x="88.9" y="119.4">VCC</text>
<text x="88.9" y="114.3">SDA</text>
<text x="88.9" y="116.8">SCL</text>
<text x="127.6" y="119.4">10</text>
<text x="128.2" y="114.3">8</text>
<text x="128.2" y="116.8">9</text>
<text x="144.1" y="119.4">10</text>
<text x="144.7" y="114.3">8</text>
<text x="144.7" y="116.8">9</text>
<text x="217.1" y="115.5">8</text>
<text x="217.1" y="118.1">9</text>
<text x="233.6" y="115.5">8</text>
<text x="233.6" y="118.1">9</text>
<text x="88.8" y="121.9">GND</text>
<text x="127.6" y="121.9">11</text>
<text x="127.6" y="124.4">12</text>
<text x="144.1" y="121.9">11</text>
<text x="144.1" y="124.4">12</text>
<text x="216.5" y="120.6">10</text>
<text x="216.5" y="123.2">11</text>
<text x="216.5" y="125.7">12</text>
<text x="233" y="120.6">10</text>
<text x="233" y="123.2">11</text>
<text x="233" y="125.7">12</text>
<text x="127.6" y="127">13</text>
<text x="127.6" y="129.5">14</text>
<text x="144.1" y="127">13</text>
<text x="144.1" y="129.5">14</text>
<text x="216.5" y="128.2">13</text>
<text x="216.5" y="130.8">14</text>
<text x="233" y="128.2">13</text>
<text x="233" y="130.8">14</text>
<text x="127.6" y="132.1">15</text>
<text x="144.1" y="132.1">15</text>
<text x="216.5" y="133.3">15</text>
<text x="233" y="133.3">15</text>
<text x="106.7" y="167.7" transform="rotate(-90 106.7 167.7)">3</text>
<text x="102.8" y="170.2">2</text>
<text x="106.7" y="174.1" transform="rotate(-90 106.7 174.1)">1</text>
</g>
<g font-size="1.3" fill="#0f0f0f">
<text x="109.2" y="101.3">AREF</text>
<text x="109.2" y="96.2">D13/SCK</text>
<text x="151.8" y="98.7">*D11/MOSI</text>
<text x="152.7" y="96.2">D12/MISO</text>
<text x="154" y="101.3">*D10/SS</text>
<text x="198.1" y="97.5">D13/SCK</text>
<text x="240.7" y="100">*D11/MOSI</text>
<text x="241.6" y="97.5">D12/MISO</text>
<text x="109.2" y="103.8">A0</text>
<text x="109.2" y="106.4">A1</text>
<text x="158.9" y="103.8">*D9</text>
<text x="159.9" y="106.4">D8</text>
<text x="198.1" y="102.6">AREF</text>
<text x="198.1" y="105.1">A0</text>
<text x="198.1" y="107.6">A1</text>
<text x="242.9" y="102.6">*D10/SS</text>
<text x="247.8" y="105.1">*D9</text>
<text x="248.8" y="107.6">D8</text>
<text x="109.2" y="108.9">A2</text>
<text x="109.2" y="111.4">A3</text>
<text x="109.2" y="114">A4/SDA</text>
<text x="158.9" y="114">*D5</text>
<text x="158.9" y="111.4">*D6</text>
<text x="159.9" y="108.9">D7</text>
<text x="198.1" y="112.7">A3</text>
<text x="198.1" y="110.2">A2</text>
<text x="247.8" y="112.7">*D6</text>
<text x="248.8" y="110.2">D7</text>
<text x="109.2" y="116.5">A5/SCL</text>
<text x="109.2" y="119.1">A6</text>
<text x="158.9" y="119.1">*D3</text>
<text x="159.9" y="116.5">D4</text>
<text x="198.1" y="117.8">A5/SCL</text>
<text x="198.1" y="115.3">A4/SDA</text>
<text x="247.8" y="115.3">*D5</text>
<text x="248.8" y="117.8">D4</text>
<text x="109.2" y="121.6">A7</text>
<text x="159.9" y="121.6">D2</text>
<text x="198.1" y="122.9">A7</text>
<text x="198.1" y="120.3">A6</text>
<text x="247.8" y="120.3">*D3</text>
<text x="248.8" y="122.9">D2</text>
<text x="109.2" y="126.7">RESET</text>
<text x="156.1" y="129.2">D0/RX</text>
<text x="156.4" y="131.8">D1/TX</text>
<text x="156.6" y="126.7">RESET</text>
<text x="198.1" y="128">RESET</text>
<text x="245" y="130.5">D0/RX</text>
<text x="245.5" y="128">RESET</text>
<text x="245.3" y="133">D1/TX</text>
</g>
<g font-size="1" fill="#a90000">
<text x="73" y="171.4">4</text>
<text x="93.4" y="171.4">3</text>
<text x="93.4" y="171.4">6</text>
<text x="73" y="176.5">2</text>
<text x="93.4" y="176.5">5</text>
<text x="93.4" y="184.1">1</text>
</g>
<g font-size="1" fill="#006464">
<text x="77.2" y="172.2">VIN</text>
<text x="88" y="172.2">SW</text>
<text x="77.2" y="177.3">EN</text>
<text x="88.3" y="177.3">FB</text>
<text x="87.1" y="184.9">GND</text>
</g>
</svg>
